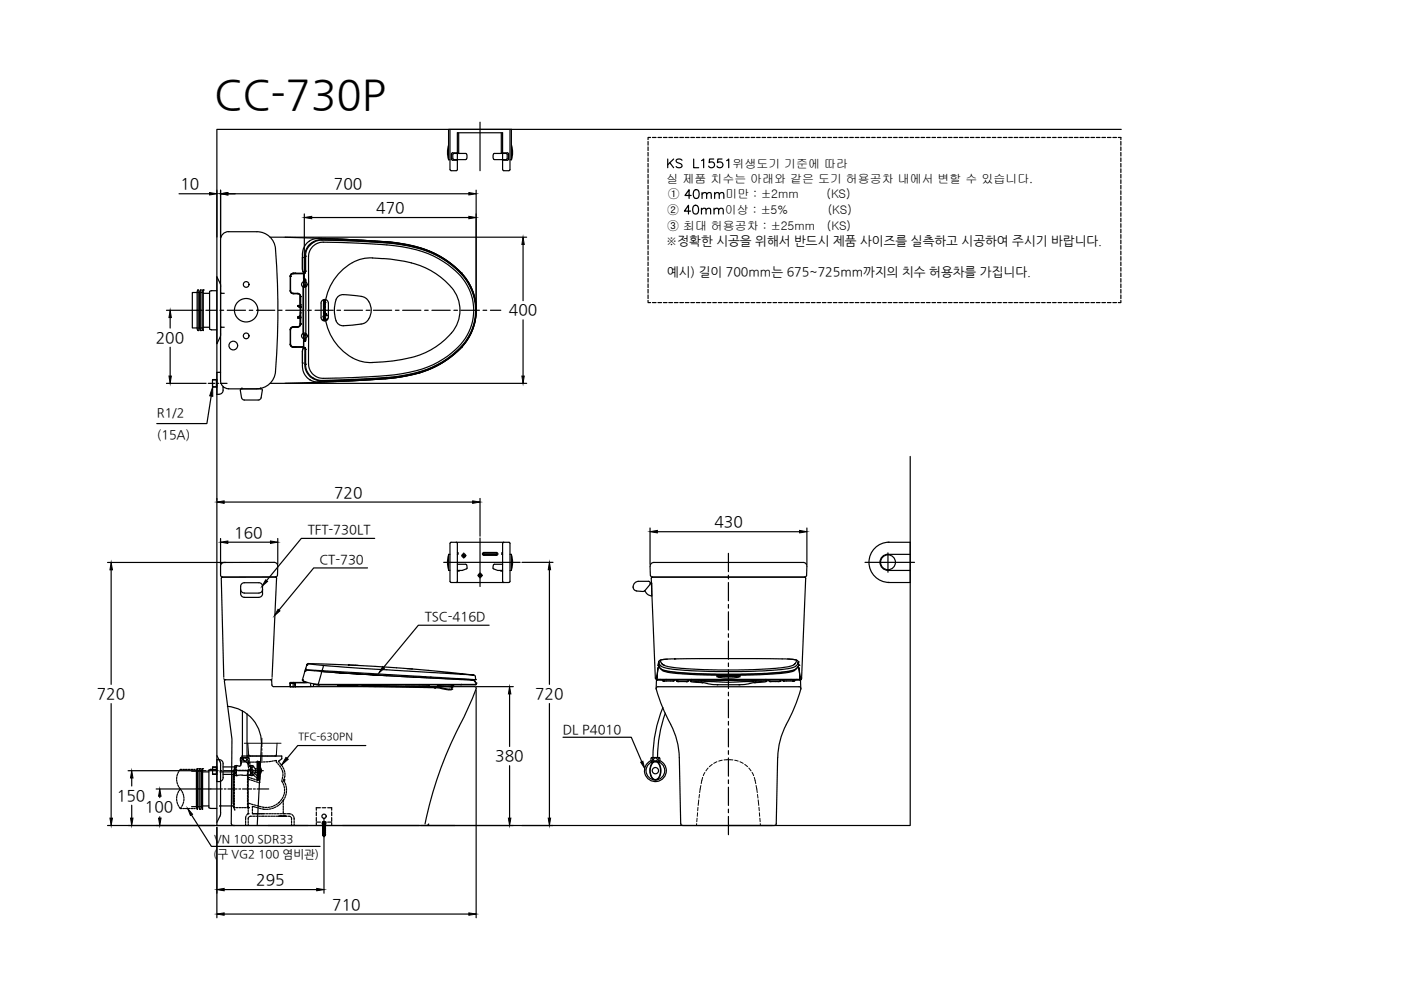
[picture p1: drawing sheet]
<svg xmlns="http://www.w3.org/2000/svg" width="297mm" height="210mm" viewBox="0 0 297 210" stroke-linecap="round" stroke-linejoin="round" font-family="sans-serif">
<!-- layer: 0 -->
<g fill="none" stroke="#000" stroke-width=".25">
<path d="M46.8 40.3v10.1M48.3 41.1h51.1M48.5 49.1h6a3.9 3.9 0 0 1 3.9 3.7M48.5 49.1a1.7 1.7 0 0 0-1.7 1.7v29.9a1.7 1.7 0 0 0 1.7 1.7h6a4 4 0 0 0 3.9-3.6M57.3 50.3a406.2 406.2 0 0 1 24.4 .9M58.4 52.8a163.6 163.6 0 0 1 0 26M61.5 58.6v3M61.5 58.6h.1M62.2 58l-.5 .1-.2 .5M62.2 58h.1M62.2 58h2.2M62.2 58h.4"/>
<path d="M62.2 57.9a.62 .62 0 0 0-.7 .7M62.2 58l-.5 .3-.1 .3M62.2 58h-.1a.62 .62 0 0 0-.6 .6M62.6 58h-.1M62.6 58h.1M64.1 57.1v-2.5v2.5M64.1 57.1l.2 .6M64.1 57l.1 .5 .3 .3M64.1 57.1h.1M64.1 54.6h.1M64.3 57.7l.2 .1M64.4 58v-.1v1.3"/>
<path d="M64.4 58v1.2M64.4 58h-2M64.4 59.4v1M64.4 59.4h.1M64.4 59.2h.3l.1 .4v12.4l-.1 .3-.3 .1v1.2M64.4 59.4h.2M64.4 57.9h.2M64.5 57.8h.2zM64.5 45.4v14.5M64.6 59.3l-.2 .1M64.6 59.4v1.1l-.2-.1 .1 .2-.1-.2M64.6 59.4h.2"/>
<path d="M64.7 57.6v.2M64.7 57.7l-.1-3.4a3.5 3.5 0 0 1 4.1-3.5l6.2 .2a88.3 88.3 0 0 1 12.4 1.2 18.6 18.6 0 0 1 12.3 8.2 11.4 11.4 0 0 1-3.5 14.8 25.2 25.2 0 0 1-15 5l-10.4 .5a8.4 8.4 0 0 1-4.3-.4 3.5 3.5 0 0 1-1.8-3l.1-3.4M64.7 57.7h.1M64.7 57.7h-.4M64.8 54.3a3.4 3.4 0 0 1 3.5-3.4 112.4 112.4 0 0 1 18.3 1.3 18.8 18.8 0 0 1 12.8 8 11.5 11.5 0 0 1-3.6 15.1 22.8 22.8 0 0 1-12.4 4.6 178.3 178.3 0 0 1-16 .7 3.4 3.4 0 0 1-2.6-3.4M64.8 54.3v3.2zM64.8 59.3l-.4 .1M64.8 57.5h.1M64.8 57.5l-.2 .4zM64.8 54.3h.1M64.8 59.2l-.1 .1M64.8 59.3l-.2 .1"/>
<path d="M64.8 59.3h.1M66.1 46.1h33.3M66.3 52.2a3.1 3.1 0 0 1 2.2-.8l11.1 .4a40.8 40.8 0 0 1 11.1 1.9 15.7 15.7 0 0 1 9 8.2 11.1 11.1 0 0 1-3.9 12.9 22.1 22.1 0 0 1-12.2 4.7l-7.6 .5-7.5 .2a3.1 3.1 0 0 1-3.1-3v-22.8a3.1 3.1 0 0 1 .9-2.2zM66.5 51.3l-.9 .8M67.4 50.6h.1a3.3 3.3 0 0 0-3.4 3.5v.5M67.4 50.6h.3h-.2M67.4 50.6h.1M67.7 50.6l14.3 .7M67.7 50.6h.1M81.2 54.8a11.7 11.7 0 0 0-4.7 .2 11.4 11.4 0 0 0-7.7 11.1 11.4 11.4 0 0 0 8.3 10.6 30.8 30.8 0 0 0 13-1.9 14.2 14.2 0 0 0 6.8-6.1 7.7 7.7 0 0 0-2.6-9.2 16.3 16.3 0 0 0-7.1-3.8M81.3 54.8l3 .3 2.9 .6M81.7 51.2a24.2 24.2 0 0 1 15.9 6.4 11.5 11.5 0 0 1 3.4 8.2"/>
<path d="M82 51.3h.1M82 51.3a35.3 35.3 0 0 1 6.9 1.2M88.9 52.5h.1M89 52.5a19.7 19.7 0 0 1 8.8 5.4M97.8 57.9a11.4 11.4 0 0 1 0 15.8M97.8 57.9a11.4 11.4 0 0 1 3.2 7.9M97.8 57.9h.1M101 40.3v25.1M43.1 62.2h1.3M43.1 69.4h1.3M44.4 61.8v8M44.4 69.8l.5 .1"/>
<path d="M44.9 61.6h1.1M44.9 69.9h1.1M44.9 61.6l-.5 .2M46.7 60l-.7-1.3v14.2l.7-1.4M46.7 60l.1 .8M46.8 62.2h.1M46.8 69.4h.1M46.8 62.2h.7M46.8 69.4h.7M46.8 70.8l-.1 .7M61.5 73a.62 .62 0 0 0 .7 .6M61.5 61.6h.1"/>
<path d="M61.5 73h.1M61.5 69.9v3.1M61.5 73l.2 .4 .5 .2M61.5 69.9h.1M61.5 61.6l.3 .5 .4 .2M61.5 61.6l.2 .4 .5 .3M61.6 73l.2 .4 .4 .1M61.6 61.6l.2 .4 .4 .2M62.2 73.6h.1M62.2 73.6h.4zM62.2 73.5v.1M62.2 69.3l-.5 .2-.2 .4"/>
<path d="M62.2 69.3h.9h-.9M62.2 69.3v.1M62.2 69.3h.1M62.2 62.3h.9h-.9M62.2 62.2h.9a.69 .69 0 0 1 .7 .7M62.2 62.2v.1M62.2 62.3h.1M62.2 69.4h.9M62.2 73.6h2.2M62.2 73.5h2.2M62.2 69.4l-.5 .3-.1 .2M62.5 73.6h.1"/>
<path d="M62.6 73.6h.1M62.6 73.6h1.8M63.1 69.3h.1M63.1 62.3a.65 .65 0 0 1 .6 .6M63.1 62.3h.1M63.1 62.2v.1M63.1 62.3l.6 .3M63.2 67.4h.1M63.2 64.9v.1M63.2 67.3v.1M63.2 67.3h.1M63.2 64.9h.1"/>
<path d="M63.2 64.8h.1M63.2 67.2h.1M63.2 64.9l.3 .2M63.2 67.4h.4M63.2 64.8v.2M63.2 64.8h.4M63.2 64.9l.5 .2-.5-.2M63.5 67h.1M63.5 65.2h.1M63.5 67l-.3 .2M63.5 64.8h.1M63.6 69.1l.1-.4-.2 .4-.4 .2"/>
<path d="M63.6 62.5l.1 .4M63.6 67.4h.1M63.6 64.8h.1M63.6 64.8h-.4M63.6 67.2h.1M63.6 64.9v.1M63.6 64.8v.1M63.6 64.9h.1M63.6 67.4h-.1M63.6 67.3v.1M63.6 67.2v.2M63.6 67h-.1"/>
<path d="M63.6 67h.1M63.6 65.2h.1M63.6 65h.1M63.7 67.2h-.1M63.7 64.9l-.1 .1M63.7 64.9v.1M63.7 68.7h.1M63.7 68.7l-.1 .3M63.7 68.7l-.2 .4-.4 .2M63.7 66.3h.1M63.7 62.9v2.1M63.7 65.4v.8"/>
<path d="M63.7 65.2h.1M63.7 64.6h.1M63.7 62.9h.1M63.7 64.5v2.5M63.7 67.2v1.5M63.7 66.6v2.1v-1.7M63.7 67l-.5 .2M63.7 67l-.5 .3M63.8 68.7a.59 .59 0 0 1-.7 .6M63.8 62.9v5.8M64.1 74.5v3a3.4 3.4 0 0 0 1.7 3M64.1 77h.1"/>
<path d="M64.1 74.5h.1M64.3 60.7v10.2M64.3 70.9l.1 .1M64.3 70.9h.1zM64.3 60.7h.1M64.4 73.6v.1M64.4 72.1h.1M64.4 72.1l.2 .2M64.4 60.7h.4M64.4 71.1v1.1M64.4 71.1v1M64.4 73.7h.3l.1 .4"/>
<path d="M64.4 72.4v1.3M64.4 71h.3M64.4 71h.1M64.5 60.6h.4M64.5 70.9h.1M64.5 73.7h.1M64.5 73.7l-.3 .3-.1 .5M64.5 73.7l-.2 .2M64.5 73.7h.2M64.5 71l-.1 .1h.2v1M64.5 71l-.1 .1M64.5 60.6h.2"/>
<path d="M64.6 60.6h.2h-.3M64.6 73.7l.2 .4M64.6 72.1h-.2l.4 .2M64.6 72.1h.2M64.6 72.1l.2 .2M64.7 73.9h.1M64.7 73.9l-.5 .1-.1 .5M64.7 72.3h.1M64.7 71l-.1 .1h.2M64.7 60.6h.1l-.4 .1v-.2l-.1 .2M64.7 71h-.2M64.7 73.7v.2"/>
<path d="M64.8 72.3h.1M64.8 74.1v3.1M64.8 77.2h.1M64.8 74.1h.1M64.8 77.2v.2M64.8 70.9h-.3l.2 .1M64.8 70.8l-.4 .1M64.8 60.5h-.2l.1 .1M64.9 70.9h-.4M76.6 62.8a14.7 14.7 0 0 0-4.6-.2 2.94 2.94 0 0 0-1.1 2.7 5.1 5.1 0 0 0 .8 3.4l1.1 .4a11.8 11.8 0 0 0 4.6-.6 3.3 3.3 0 0 0-.4-5.6l-.4-.1M88 79.3l-1.6 .4a62.6 62.6 0 0 1-11.9 1.1l-17.2 .5M88.9 79a45.5 45.5 0 0 1-11.6 1.6l-9.6 .4"/>
<path d="M88.9 79h.1M97.8 73.7h.1M97.8 73.7a19.7 19.7 0 0 1-8.8 5.3M101 65.8a11.4 11.4 0 0 1-3.2 7.9M101 65.8a12.1 12.1 0 0 1-5.7 10.1 20.5 20.5 0 0 1-7.3 3.4M44.8 84l-.9 5.8h-10.7M65.6 80.5h.1M65.8 80.5l.9 .4 .7 .1M66.4 80.1l.2 .1M67.4 81h.1M67.7 81h.1M67.7 81h-.2"/>
<path d="M58.1 119.2l-10.6 .1a.77 .77 0 0 0-.7 .7M58.1 119.2l.4 .1 .4 .5-.1 2.1-.4 .4M137.8 112v7.7M139.4 112.7h30.1M171.1 112v7.7M46.8 120v2l.4 .3M47.2 122.4l-.3 .2 .5 21M58.4 122.3l.2 .3-.9 21M58.4 122.3l-11.3 .1M137.8 120.1l.1 1.9M137.8 120.1l.3-.6 .5-.2h31.7l.4 .1 .4 .4-.1 2.2-.4 .3M137.9 122l.4 .3"/>
<path d="M138.3 122.4h32.4l.1 .2-.8 21.2M138.3 122.4l-.2 .2 .8 21.1 .4 .4M141.5 139.7l-1.4 .2-.5 .4M143.1 139.7h24l1.8 .3-.2 .5-.3 .4a8.5 8.5 0 0 1-4 .8l-4.9 .3h-7.2l-8.1-.3a8.9 8.9 0 0 1-3.6-.8M143.1 139.7l-1.9 .1-1.2 .2 .2 .5 .4 .4M143.1 139.7h.1M167 139.7l1.8 .2 .5 .4M47.5 143.9l.2 .2M47.6 144.4l1.6 12.3-.2 17.9M47.8 144.1l-.2 .3M48.2 149.8a7.9 7.9 0 0 1 7.2 8.6l-.9 16.6M57.4 144.1l.2 .2 .1 1.1 .3 .2h42.6"/>
<path d="M57.7 143.9l-.2 .2h-9.8M61.5 144.9v.7zM61.5 144.8h.1M61.5 144.9h.1M61.5 144.9h.7M61.5 144.8l.9 .1M61.6 144.8h.1M62.1 144.8h.1M62.2 144.9h.1M62.2 144.8v.1M62.2 144.7v.1M62.2 144.9v.7h.4"/>
<path d="M62.3 144.8h.1M62.3 144.8h-.1h.2M62.4 144.8l.2 .2M62.4 144.9l.2 .1M62.4 144.8h.1M62.5 145h.1M62.5 145l.1 .4M62.6 145.6h.1M62.6 145v.6M62.6 145v.4M62.6 145.4v.2M62.6 145.4h.1"/>
<path d="M64.1 144.2l.9 .5 2.5 .4M64.1 144.2h.1M64.3 144.7h.1M64.3 144.6h.1M64.3 144.6v.1M64.3 144.6l.1 .1M64.3 144.5v.1M64.4 144.7h.1M64.4 144.5l.3 .1M64.6 142.4l.5-.3 6.9 .6M64.6 142.4l-.5 1.8M64.7 142.3h.1"/>
<path d="M64.8 141.9h.1M64.8 141.7v.2M64.9 144.7l-3.4 .1M65 141l.5-.2 3 .3M65 141h.1M65 141l-.2 .9M65 141l.4-.3 10 .4M65.1 141h.1M65.1 140.9v.1M65.2 144.8h-3.7M65.9 144.9v.7M65.9 145.6h-3.3"/>
<path d="M66.9 145.1l.5 .1M67.3 145.2l-.8-.1v.4l-.6 .1M67.4 145.2h.1M67.4 145.2h.3h-.2M67.5 145.2h.1M68.3 142.2l32.5 1.9M68.3 142.2l-3.5-.3-.2 .5M68.3 142.2h.1M68.5 141.1l31.9 2-13-1.3M68.5 141.1l-.2 1.1M71 142.6l11 .7-9.9-.6M71 142.6l-2.9-.2-.6 2.7"/>
<path d="M71 142.6l1 .1M71.6 145.2v.1M71.6 145.3l2.5 .1 .1 .1-2.5-.1M71.6 145.3l.1 .1M71.7 145.4h.1M71.8 145.4h.1M72 142.7h.1M74 141h-.1l2.1 .1h-.6M74.2 145.5l17.7 .3M75.5 145.2l.3 .3M75.5 145.3l-1.4 .1h1.5M75.8 145.5h.1"/>
<path d="M75.9 145.5h.8M76 141.1l11.4 .7M76.6 145.5h.1M76.9 145.4l15.5 .3 3.4 .4M77 145.3l18 .3 .8 .1M77 145.2l-.3 .3M77.6 158.1h-14.5l-2.2 2.7M85.9 145.2l5 .1M86.3 141.8h1.1M87.6 143.6l-5.6-.3 6.3 .3M88.3 143.6h-.7l12.3 .5M88.3 143.6l12 .6"/>
<path d="M90.2 143.5l.2 .2M90.9 145.2l.4 .4M91.3 145.6h.1M91.3 145.6h.5M91.4 143.5l-.2 .2M91.9 145.8h.3M92.1 145.8h.2M92.1 145.8h.1M92.2 145.8h.1M92.2 145.6h.3M92.3 145.8h.1M92.4 145.8l2.5 .4 .7 .1 .2-.2"/>
<path d="M92.5 145.6h.1M92.9 145.2h.1M92.9 145.2l-.4 .4M95.8 146.1h.1M95.8 145.7h.1M95.8 145.7v.4M96 145.3h.1M96 145.3l-1 .2-2.2-.2M96 145.3l-.2 .4M97.8 145.1l-.1 .1M99.9 144.1l.4 .1M99.9 144.1h.1"/>
<path d="M100 144.1h.1M100 144.1l.4 .2M100.3 144.2l.1 .1M100.4 144.3l.5 .5M100.4 144.3h.1M100.5 143.1l.3 .4M100.6 145.6a.39 .39 0 0 1 .3 .5M100.7 144.1h.1M100.8 144.1h.1M100.8 143.5v.6M100.9 144.8h.1M100.9 144.8l.1 .3h-33.5"/>
<path d="M100.9 146.1l-1.8 4.4a88 88 0 0 0-9 24.2M101 145.1l-33.3 .1M139.1 146.1a.41 .41 0 0 1 .4-.5h29.9a.39 .39 0 0 1 .4 .5M139.1 146.1a35 35 0 0 0 3.1 7.5M139.2 144.1h.1M139.2 144l.1 .1M139.2 144h.1M139.2 144h30.5M139.3 144h.1M139.3 144.1h30.3M139.4 144.1l-.2 .2-.1 1.7M139.5 141.7l-.3 2.3z"/>
<path d="M139.6 141.1a2.37 2.37 0 0 0 2.4 1.2l5.9 .5 9 .1 5.5-.1 4.7-.5a2.23 2.23 0 0 0 2.2-1.2M139.6 141.1h.1M139.6 141.1l.7 .9 2.1 .5 4.7 .4 4.9 .1h7.8l5.8-.4 2.9-.6 .6-.4 .2-.5M139.6 140.4v.7v-.7l.5 .8a5.6 5.6 0 0 0 3.3 .8l8.5 .4 7.3-.1 5.1-.2a8.7 8.7 0 0 0 4.5-1l.5-.7v.7v-.7M139.6 140.4h.1M139.7 141.4l-.2 .3zM139.7 141.4h.1M140.2 141.9a4.8 4.8 0 0 0 3.1 .9l4.5 .3 9 .1M140.3 144.1l.2 .2M140.5 144.3h.1M140.5 144.3l.2 .1M140.6 140.9h.1"/>
<path d="M140.7 144.4h.1M140.7 144.4h2M142.2 153.6a15.7 15.7 0 0 1 1.8 7l.3 14M142.7 144.4h.1M143.1 144.1l-.4 .3M143.3 144.1l.5 .4M143.5 144.4h.1M143.7 144.5h.1M143.8 144.5h1.8M145.6 144.5h.1M145.8 144.4l-.2 .1M145.8 144.4h.1"/>
<path d="M146 144.1l-.2 .3M146.3 144.1l.1 .2M146.4 144.3v.1M146.4 144.3h.1M146.4 144.4l.5 .2 2 .1M146.4 144.4h.1M146.9 144.1l1.7 .2M148.6 144.3h.1M148.9 144.7l2.5 .5h5.3M148.9 144.7h.1M152 145.2h.2M152.3 143.6l1.5 .2 1.7-.1 1.1-.1"/>
<path d="M152.4 143.3h4l-1.1 .1zM156.7 145.2h.1M160 144.7l-3.3 .5M160 144.7h.1M162 144.1l-3.3 .3-3.5-.1-5 .1-1.6-.1M162 144.1h.1M162.5 144.4l-.4 .2-2.1 .1M162.5 144.4h.1M162.5 144.3v.1M162.6 144.1h-.1a1.84 1.84 0 0 1-1.6 .4l-7.1 .2-5.6-.2-1.8-.2M162.9 144.1l.4 .4M163.1 144.4h.1"/>
<path d="M163.3 144.5h.1M163.3 144.5h1.8M165.1 144.5h.1M165.4 144.4h.1M165.4 144.4l-.2 .1M165.6 144.1l-.2 .3M165.8 144.1l.3 .3M166.1 144.4h.1M166.2 144.4h2M166.7 153.6a15.7 15.7 0 0 0-1.8 7l-.3 14M168.2 144.4h.1M168.4 144.3l-.2 .1"/>
<path d="M168.4 144.3h.1M168.4 144.3l-.1 .1M168.6 144.1l-.2 .2M168.7 141.9a4.8 4.8 0 0 1-3.1 .9l-8.8 .4M169.2 141.4l.2 .3zM169.3 140.4h.1M169.3 141.1h.1M169.3 141v.1M169.4 141.7l.3 2.3zM169.4 141.7h.1M169.6 144.1h.1M169.7 144h.1"/>
<path d="M169.7 144.1h.1M169.7 144.1h-.1M169.7 144v.1M169.8 146.1a35 35 0 0 1-3.1 7.5M170 143.7l-.2 .4h-.3l.2 .2 .1 1.7M37.5 165.3v.4M37.5 169.4v.4M37.5 164.7v.4M37.5 168.9v.3M37.5 165.9l.1 .3M37.5 170l.1 .4M37.6 164.1l-.1 .4"/>
<path d="M37.6 168.3l-.1 .4M37.7 166.4l.2 .4M37.7 170.6l.2 .3M37.9 163.6l-.2 .4M37.9 167.8l-.2 .3M38 167.6l.2-.3 .3 .3M38 166.9l.2 .4M38 171.1l.2 .3M38.2 171.4h.4M38.5 171.1l-.3 .3M38.6 163.1h-.4l-.2 .4M38.6 167.8l.1 .3"/>
<path d="M38.7 163.1h.4M38.7 171.4h.4M38.8 170.6l-.2 .3M38.8 168.3l.1 .4M38.9 170l-.1 .4M39 168.9v.3M39 169.4v.4M39.3 163.1h.4M39.3 171.4h.4M39.9 163.1h.4M39.9 171.4h.4M40.5 163.1h.4"/>
<path d="M40.5 171.4h.4M41.1 163.1h.3M41.1 171.4h.3M43 163.7h1.3M43 170.9h1.3M44.3 163.3v8l.4 .1h1.3M44.6 163.1l-.3 .2M44.7 163.1h1.3M44.7 163.1h-.1M46 160.2l.7 1.3M46.6 170.9h.1M46.6 170.9h2.7"/>
<path d="M46.7 173l-.7 1.4M46.7 161.5l.1 .8M46.8 162.3v10M46.8 172.3l-.1 .7M49.1 174.6l.1 .3 .2 .1h47M49.3 170.9l.2 .1M49.4 164.1v6.3M49.5 171l.3 .7M49.5 163.6l-2.9 .1M49.5 170.9l.2 .3M49.5 163.9v.4M49.5 164.5v.4"/>
<path d="M49.5 165.1v.3M49.5 165.6v.4M49.5 166.2v.4M49.5 166.8v.4M49.5 167.4v.4M49.5 168v.3M49.5 168.6v.3M49.5 169.1v.4M49.5 169.7v.4M49.5 170.3v.4M49.7 163.3l-.2 .4M49.7 171.2h.2"/>
<path d="M49.7 163.3v.4M49.7 163.9v.4M49.7 164.5v.4M49.7 165.1v.3M49.7 165.6v.4M49.7 166.2v.4M49.7 166.8v.4M49.7 167.4v.4M49.7 168v.3M49.7 168.6v.3M49.7 169.1v.4M49.7 169.7v.4"/>
<path d="M49.7 170.3v.4M49.7 170.9v.3M49.7 163.3h.2M49.8 171.7h.1M50 162.6l-.5 1M50.1 171.2h.3M50.1 163.3h.4M50.7 171.2h.3M50.7 163.3h.4M51.2 171.2h.4M51.3 163.3h.4M51.3 160.9l.2 .2"/>
<path d="M51.4 160.3l-.1 .6 .3 .2M51.5 160.3h.2M51.7 161.2l.2 .1M51.8 161.2l.3 .3M51.8 160.3h.2M51.8 171.2h.4M51.9 163.3h.3M52.1 174v.4M52.1 174.6v.4M52.1 160.3h.2M52.2 173l-.1 .8M52.2 161.6l.3 .2 .1 .5"/>
<path d="M52.4 160.3h.2M52.4 171.2h.2M52.4 163.3h.3M52.5 171.2h.1M52.5 163.3l.1 .7M52.5 163.3v.4M52.5 163.9v.4M52.5 164.5v.3M52.5 165v.4M52.5 165.6v.4M52.5 166.2v.4M52.5 166.8v.4"/>
<path d="M52.5 167.4v.4M52.5 168v.3M52.5 168.5v.4M52.5 169.1v.4M52.5 169.7v.4M52.5 170.3v.4M52.5 170.9v.3M52.5 163.3h.2M52.6 171.2h.1M52.6 171.2v.1M52.6 172.5l-.3 .3M52.6 172.5h.1"/>
<path d="M52.6 172.3v.2M52.6 170.6v.5l-.1 .1M52.6 165.1l.4 .2M52.6 164.2v.4M52.6 164.8v.3M52.6 165.3v.4M52.6 165.9v.4M52.6 166.5v.4M52.6 167.1v.4M52.6 167.7v.3M52.6 168.2v.4M52.6 168.8v.4"/>
<path d="M52.6 169.4v.4M52.6 170v.4M52.6 171.2v.3M52.6 171.7v.4M52.6 174.1v.4M52.6 174.7v.3M52.6 164.8l.4 .1M52.6 162.5l.1 .3M52.7 160.3h.2M52.7 163.3v.1M52.7 173.3l-.1 .6M52.8 163l.1 .4"/>
<path d="M52.8 163.2h.1M52.8 163.2l-.1 .1M52.9 163.3l-.2 .1M53 160.3h.2M53 162.2l.1 .4M53 163.6l.2 .3M53.1 170.4l-.3-.1-.2 .2M53.1 165l.4 .1M53.2 162.8l.1 .4M53.2 165.4l.4 .1M53.2 160.3h.3M53.3 170.5l.4 .1"/>
<path d="M53.3 161.6h-.4l.1 .4M53.4 164l.3 .3M53.4 163.4l.2 .3M53.5 173.1l-.7 .1M53.5 172.1l.1 .4h2.6M53.5 161.6h.4M53.5 171.6v.4M53.5 160.3h.2M53.7 173.1h.4M53.7 165.1l.4 .1M53.7 165.6l.4 .1M53.8 163.8l.2 .3"/>
<path d="M53.8 164.4l.3 .2M53.8 160.3h.2M53.9 170.6l.3 .2M54.1 161.6h.4M54.1 160.3h.2M54.2 171.2l-.6-.2-.1 .4M54.2 164.2l.3 .2M54.3 164.8l.3 .3v.3l-.4-.1M54.3 173.1h.3M54.3 165.8l.4 .1M54.4 171.2l.3 .1M54.4 160.3h.2"/>
<path d="M54.4 170.8l.4 .1M54.7 164.6l.3 .6M54.7 160.3h.2M54.8 173.1h.4M54.9 171.3l.4 .2M55 171h.4M55 160.3h.2M55.1 165.4v.5h-.3M55.1 161.6h-.4M55.3 160.3h.2M55.3 161.6h.4M55.4 173.1h.7"/>
<path d="M55.5 171.5l.8 .1M55.5 171.1l.6 .1M55.6 160.3h.2M55.8 161.5h.4M55.9 160.3h.2M56.2 160.3h.2M56.2 173.1h.4M56.3 171.2h.3M56.4 172.5h.4M56.4 160.3h.2M56.5 171.6h.4M56.7 160.3h.2"/>
<path d="M56.8 161.5h-.4M56.8 173.1h.4M57 172.5h.4M57 160.3h.2M57.2 171.1l-.4 .1M57.3 160.3h.2M57.4 161.4l-.4 .1M57.4 173.1h.4M57.5 171.5l-.4 .1M57.6 172.5h.4M57.6 160.3h.2M57.8 171l-.4 .1"/>
<path d="M57.9 160.3h.2M58 161.3l-.4 .1M58 173.1h.4M58 171.3l-.4 .1M58.2 161.3l.4-.1v.3l.2 .3M58.2 172.5h.4M58.2 160.3h.2M58.3 170.7l-.3 .2M58.5 160.3h.2M58.5 171.1l-.3 .1M58.6 173.1h.4M58.7 172.5h.4"/>
<path d="M58.8 160.3h.2M58.8 170.4l-.3 .2M58.9 161.9l.2 .3M59 170.8l-.3 .2M59.1 160.3h.2M59.1 173.1h1.5M59.1 170.2l-.1 .1M59.1 170.2h.1M59.3 162.3l.2 .4M59.3 172.5h.4M59.3 161.2l-.3 .2 .2 .2M59.3 161.8l.3 .3"/>
<path d="M59.4 160.3h.1M59.4 169.9l-.3 .3M59.5 170.4l-.3 .2M59.6 162.8l.2 .4M59.6 160.3l.1 .6M59.7 169.5l-.2 .3M59.7 162.3l.2 .3M59.7 160.9l-.2 .2M59.7 160.9h.1M59.8 173.1h-.3h.3M59.8 165.3l.2 .7M59.8 163.4l.2 .6"/>
<path d="M59.9 169.9l-.3 .3M59.9 172.5h.8M59.9 164.7l-.1 .4M60 173.1h.3h-.3M60 164.1v.4M60 169l-.2 .3M60 162.8l.2 .3M60 166.2l.2 .3M60.1 172v.4l.1 .1M60.1 169.7v-.1l-.1 .2M60.1 169.7v.4M60.1 170.3v.4"/>
<path d="M60.1 170.9v.3M60.1 171.4v.4M60.2 165.6h.1M60.2 165.6l.2 .3M60.2 165.3h.1M60.2 165.3v.3M60.2 168.4l-.1 .4M60.2 166.7l.1 .4M60.2 169.4l-.1 .3M60.2 165.1v.2M60.3 163.3l.1 .3M60.3 173.1h.5"/>
<path d="M60.3 167.9v.4M60.3 167.3v.4M60.4 163.8v.4M60.4 164.4l-.1 .5M60.4 166.1l.2 .3M60.5 168.9l-.1 .3M60.6 166.6l.1 .4M60.6 173.1h-.3h.3M60.7 168.3l-.1 .4M60.7 167.2l.1 .4M60.7 167.7v.4M60.9 172.5l.8 .1"/>
<path d="M61.1 173.1l.5 .1M61.7 173.3l.1 .6M61.8 174.1v.4M61.8 174.7v.3M61.9 172.7l.3 .3M62.3 173.1l.1 .8M62.4 174.1v.4M62.4 174.7v.3M68.3 174.6l.1 .1M68.4 174.7v.2M68.4 174.5l-.1 .1M68.4 174.4v.6"/>
<path d="M68.4 175.8h.3M68.4 176.6h.3M68.4 174.3h.1M68.4 177l.1 .3M68.4 176.2v.3M68.4 175.8v.4h.3M68.4 175.5v.2M68.4 175v.5h.3M68.4 176.6v.2M68.5 177h.2M68.5 176.4h.2M68.5 176h.2"/>
<path d="M68.5 175.6h.2M68.5 175.2h.2M68.5 174.4l.1 .1M68.5 176.1l.5-.1-.1 .4M68.6 177.3h.2M68.6 177v.2M68.6 174.5h.2M68.6 174.5v2.5M68.6 176.5h-.1M68.7 177.1v-2.2v2.2M68.7 176.8h-.3v.2M68.7 177.1l-.1 .1"/>
<path d="M68.7 177.3h-.1M68.7 175.2h.3l-.1 .4M68.7 176.3l-.2 .1M68.7 176.6h-.2M68.7 175.6l.3 .1M68.7 176.4l.3 .1M68.7 177h.3M68.7 176.6h.2M68.7 176.2h.2M68.7 175.8h.2M68.7 175.5h.2M68.8 177.2h-.1"/>
<path d="M68.8 174.6v2.5M68.8 177.1l-.1 .3-.1-.2M68.9 175.9l-.4 .1M68.9 176h-.1M68.9 176.1l-.4 .1M68.9 176.3h-.1M68.9 176.4l-.2 .1M68.9 176.5l-.1 .1M68.9 176.7l-.4 .1M68.9 176.8h-.1M68.9 177h-.4M68.9 177.1h-.1"/>
<path d="M68.9 176.8l-.4 .1M68.9 174.3l-.4 .1M68.9 174.3h.1M69 174.3l-.2 .2M69 176.6v.4M69 175.8l-.1 .2M69 175l-.1 .2M69 174.5l.1 .1M69 174.4v.5M69 177l-.2 .3M69.1 174.6v.1M90.9 174.7l-.4 .3"/>
<path d="M144.3 174.6l.4 .4h19.5l.4-.4"/>
<circle cx="49.5" cy="73.3" r=".92"/>
<circle cx="52.2" cy="65.8" r="2.49"/>
<circle cx="52.2" cy="71.2" r=".6"/>
<circle cx="52.2" cy="60.3" r=".6"/>
<circle cx="64.5" cy="71.2" r=".6"/>
<circle cx="64.5" cy="60.3" r=".6"/>
<circle cx="152.2" cy="143.4" r=".22"/>
<circle cx="156.7" cy="143.3" r=".2"/>
</g>
<!-- layer: CENTER -->
<g fill="none" stroke="#000" stroke-width=".25">
<path d="M43.7 65.8h2.2M46.6 65.8h.8M48.2 65.8h3.9M52.8 65.8h.8M54.4 65.8h3.9M59 65.8h.8M60.6 65.8h3.9M65.2 65.8h.8M66.8 65.8h3.9M71.4 65.8h.8M73 65.8h3.9M77.6 65.8h.8"/>
<path d="M79.2 65.8h3.8M83.8 65.8h.8M85.4 65.8h3.8M90 65.8h.8M91.6 65.8h3.8M96.2 65.8h.8M97.8 65.8h3.8M102.4 65.8h.8M104 65.8h2.2M154.4 117.3v3.9M154.4 122v.7M154.4 123.5v3.9"/>
<path d="M154.4 128.2v.7M154.4 129.7v3.9M154.4 134.4v.7M154.4 135.9v3.9M154.4 140.6v.7M154.4 142.1v3.9M154.4 146.7v.8M154.4 148.3v3.9M154.4 153v.7M154.4 154.5v3.9M154.4 159.2v.7M154.4 160.7v3.9"/>
<path d="M154.4 165.4v.7M154.4 166.9v3.9M154.4 171.6v.7M154.4 173.1v3.9"/>
</g>
<!-- layer: 6 -->
<path d="M237.7 27.4h-191.7v147.6h147v-78.2" fill="none" stroke="#000" stroke-width=".25"/>
<!-- layer: 4 -->
<g fill="none" stroke="#000" stroke-width=".25">
<path d="M95.1 30.8l-.2 1.5 .2 1.6M95.1 33.9v-6.5h13.3v6.5M95.1 33.9h.3M95.4 27.4v8.6l.2 .2M95.6 36.2h1.1M95.7 33.7l.2 .3h1.1M96 32.8v.8M96 32.8l.2-.3 2.6 .1 .2 .6-.1 .5M96 33.6l.2 .2M96.2 33.8h2.5M97.2 28.2v4.2l-1.4 .1-.1 1.2M98.9 33.7l-.2 .1"/>
<path d="M104.6 33.7l.2 .1M104.8 33.8h2.5M106.3 28.2v4.2l1.5 .1v1.2M106.6 36v-7.8h-9.6v7.8l-.3 .2M106.6 36l.2 .2M106.8 36.2h1.1M107.3 32.5l-2.6 .1-.2 .6 .1 .5M107.3 32.5l.2 .3v.8l-.2 .2M107.8 33.7l-.2 .3h-1M108.1 27.4v8.6l-.2 .2M108.1 33.9h.3M108.4 30.8l.3 1.5-.3 1.6"/>
<path d="M46.4 79h-.4v4.6a1.04 1.04 0 0 0 1.3-.9M46.5 78.9l.3 .1M45 82l.9 .1zM45 80.6l.9-.1zM45 80.6v1.4M45.9 80.5v1.6M47.3 82v.7M47.3 82.1h.1M95.1 117.7l-.2 1.5 .2 1.6M95.4 115.2v8.1l.2 .2M95.4 117.5h-.3v3.4h.3M95.6 115h12.3l.2 .2"/>
<path d="M95.6 115l-.2 .2M96.7 115l.3 .2M97 119.6h1.7l.2 .2 .1 .4-.1 .4-.9 .3h-1M97 115.2v8.1l-.3 .2M97 117.2h.1v.3h-.1M102.6 117.1h2.7l.3 .3-.3 .4h-2.7M102.6 117.3h2.7l.1 .1-.1 .2h-2.7M102.6 117.1l-.3 .3 .3 .4M102.6 117.3l-.1 .1 .1 .2M106.6 119.6h-1.8l-.2 .2-.1 .4 .1 .4 .9 .3h1.1M106.6 117.2h-.2v.3h.2M106.6 115.2v8.1"/>
<path d="M106.8 115l-.2 .2M108.1 115.2v8.2l-12.5 .1M108.1 117.5h.3v3.4h-.3M108.4 117.7l.3 1.5-.3 1.6M188.3 115h4.7v8.5h-4.7M188.3 117.5h4.7M188.3 117.5a1.7 1.7 0 0 0-1.7 1.7 1.7 1.7 0 0 0 1.7 1.7M188.5 115a4.3 4.3 0 0 0-4.3 4.2 4.3 4.3 0 0 0 4.3 4.3M97.3 120.9v.2h-.3M106.2 120.9v.2h.4M106.6 123.3l.2 .2M188.3 120.9h4.7"/>
<path d="M51.4 150.7v9.9M52.4 151.3v9.3M140.6 150a28.1 28.1 0 0 0-2.2 10.6M141.1 151.2a28.1 28.1 0 0 0-1.7 9.4M45 162.7l1-.1zM45 164.1l1 .1zM45.1 162.7v1.4M45.9 162.6v1.6M47.3 162.6h2.4M47.3 164.2h2.4M47.3 161.9v3M47.3 161.9a.95 .95 0 0 0-1.3-.8v4.6a1.01 1.01 0 0 0 1.3-.8"/>
<path d="M49.6 164.1v.2M49.8 164.4l.2-.5 .2 .6M49.9 163a.37 .37 0 0 1 .3 .4 .37 .37 0 0 1-.3 .4zM50.2 162.3l-.2 .5-.2-.4M51 160.7l.3 .4-.3 .3M51.1 160.6h1.6l.2 .5-.2 .4M51.1 162.1l-.2 .3-.8-.1-.4 .2v1.8l.4 .2 .7-.2h2.3M51.1 160.6l-.2 .5 .2 .4M51.2 161.5l-.1 .3M51.2 161.8l-.1 .2M52.5 160.3h.1M52.6 161.5l.1 .5"/>
<path d="M52.7 162.1v-.6h-1.6v.7M52.7 162.1l.4 .4M52.8 160.7l-.3 .4 .3 .3M52.9 162.5h.2M53.1 162.5h.1M53.1 164.3h.1M53.1 164.3h-.2M53.2 162.3l.2 .5 .2-.4M53.3 163a.36 .36 0 0 1 .3 .4 .36 .36 0 0 1-.3 .4zM53.6 164.4l-.2-.4-.2 .4M53.8 162.6l.3 .4h.4M53.8 162.6l-.3-.3-.4 .1v2a.85 .85 0 0 0 1-.6"/>
<path d="M54.1 163v.9M54.5 161.4h.1v4h-.1zM54.5 163.8l-.4 .1M54.6 161.4l.1 .1M54.6 164.2h.3M54.6 162.7h.3M54.6 161.6h.3M54.6 164.3h.3M54.6 161.5h.3M54.6 161.7h.3M54.6 161.8h.3M54.6 162h.3"/>
<path d="M54.6 162.1h.3M54.6 162.2h.3M54.6 162.4h.3M54.6 162.3h.3M54.6 162.5h.3M54.6 162.6h.3M54.6 162.8h.3M54.6 162.9h.3M54.6 163h.3M54.6 163.1h.3M54.6 163.2h.3M54.6 163.3h.3"/>
<path d="M54.6 163.8h.3M54.6 163.7h.3M54.6 163.6h.3M54.6 163.5h.3M54.6 163.4h.3M54.6 164.1h.3M54.6 164h.3M54.6 163.9h.3M54.6 164.4h.3M54.6 165h.3M54.6 164.9h.3M54.6 164.7h.3"/>
<path d="M54.6 164.6h.3M54.6 164.5h.3M54.6 164.8h.3M54.6 165.1h.3M54.6 165.3h.3M54.6 165.2h.3M54.6 161.9h.3M54.7 161.5h.2M54.7 165.3h-.1M54.9 161.5h.2M54.9 161.5v3.8M55.1 161.5l.1 2-.1 1.7"/>
<path d="M55.1 165.2l-.2 .1M55.1 161.5v3.7M55.2 162.7l.2 .7M55.4 163.4l-.2 .6M138 161.3a2.32 2.32 0 0 0-.9 3.5 2.32 2.32 0 0 0 3.7 0 2.32 2.32 0 0 0-.9-3.5M138.1 160.7l.3 .4-.3 .3M138.1 161.5l-.1-.4 .1-.5h1.7l.1 .5-.1 .4M138.2 161.5v.1M138.3 161.8a.91 .91 0 0 1 .9-.4 .91 .91 0 0 1 .7 .8 2.64 2.64 0 0 1-.6 3.1 .97 .97 0 0 1-1.3-.7 2.98 2.98 0 0 1 .3-2.8zM138.3 161.5l-.2 .1M138.4 161.8a.87 .87 0 0 1 .9-.2 .87 .87 0 0 1 .6 .7 2.43 2.43 0 0 1-.7 3 1.3 1.3 0 0 1-1.3-1.5l.1-1.1zM139.6 161.5l.2 .1"/>
<path d="M139.7 161.5v.1M139.8 160.7l-.3 .4 .4 .3"/>
<circle cx="98.3" cy="117.8" r=".39"/>
<circle cx="98.3" cy="117.8" r=".2"/>
<circle cx="188.3" cy="119.2" r="1.58"/>
<circle cx="101.8" cy="122" r=".39"/>
<circle cx="101.8" cy="122" r=".2"/>
<circle cx="51.9" cy="161" r=".38"/>
<circle cx="138.9" cy="161" r=".38"/>
<circle cx="139" cy="163.4" r=".67"/>
<circle cx="139" cy="163.4" r="1.98"/>
</g>
<!-- layer: 1 -->
<g fill="none" stroke="#000" stroke-width=".25">
<path d="M101.8 25.9v10.3M38 41.1h6.4M46 40.3v10M46.8 40.3v10.1M48.3 41.1h1.6M60.4 50.3h51.3M110.9 51.8v12M35.3 65.8h7.5M36.1 67.3v2.3M36.1 73.6v6.1M110.9 67.8v11.9M35.3 81.3h8.4"/>
<path d="M44.2 81.3h1.4M46 81.3h.3M46.7 81.3h1.4M60.4 81.3h51.3M22.8 119.3h25.1M46 105.7v.4M46.8 114.2v5.5M47.5 106.4h52.7M48.3 115h9M58.9 114.2v5.4M94.1 119.2h16.2M97.9 117.8h.9"/>
<path d="M98.3 117.2v1.1M101.8 105.7v8M101.8 114.1v10.3M110.7 119.2h6.5M183.4 119.2h10.5M188.3 117.2v4.1M23.6 120.8v24.3M101.4 122h.8M116.5 120.8v24.3M138.2 123.6v2.8M23.6 149.2v24.3M101 145.6h7.8"/>
<path d="M101 146.4v48.2M108 147.1v11.2M116.5 149.2v24.3M119.4 156.3h14.4l2.3 5.2M22.8 175h27M27.2 163.4h16.5M27.9 165v1.6M27.9 170.7v2.8M33.1 167.3h14M33.9 168.8v.3M33.9 173.2v.3M44.1 163.4h2.2"/>
<path d="M46 175.4v19.2M46.7 163.4h.3M47.4 163.4h2M47.5 167.3h.4M48.3 167.3h2M49.7 163.4h.4M50.5 163.4h2M50.6 167.3h.4M51.4 167.3h1.9M52.8 163.4h.4M53.6 163.4h2.2M53.7 167.3h.4"/>
<path d="M54.5 167.3h2.5M68.7 173.5v15.9M89.3 175h19.5M108 162.3v11.2M110.7 175h6.5M47.5 193.8h51.9M47.5 188.6h19.6"/>
</g>
<g fill="#000" stroke="#000" stroke-width=".21">
<path d="M44.4 40.8l1.6 .3-1.6 .2zM46.8 41.1l1.5-.3v.5zM110.9 50.3l.3 1.5h-.6zM36.1 65.8l.2 1.5h-.5zM35.8 79.7h.5l-.2 1.6zM110.6 79.7h.6l-.3 1.6zM46 106.4l1.5-.2v.5zM46.8 115l1.5-.3v.5zM57.3 114.7l1.6 .3-1.6 .2zM100.2 106.2l1.6 .2-1.6 .3zM23.6 119.3l.2 1.5h-.5zM116.5 119.2l.2 1.6h-.5z"/>
<path d="M108 145.6l.3 1.5h-.5zM23.3 173.5h.5l-.2 1.5zM27.7 173.5h.5l-.3 1.5zM27.9 163.4l.3 1.6h-.5zM33.6 173.5h.5l-.2 1.5zM33.9 167.3l.2 1.5h-.5zM107.8 173.5h.5l-.3 1.5zM116.2 173.5h.5l-.2 1.5zM135.8 161.6l.5-.2 .4 1.5zM46 193.8l1.5-.3v.6zM46 188.6l1.5-.2v.5zM67.1 188.4l1.6 .2-1.6 .3z"/>
<path d="M99.4 193.5l1.6 .3-1.6 .3z"/>
</g>
<!-- layer: 0 -->
<path d="M46.8 41.1l1.5-.3v.5zM64.5 46.1l1.6-.2v.5zM99.4 45.9l1.6 .2-1.6 .3zM99.4 40.8l1.6 .3-1.6 .2zM45.1 82v2l-.6-.1zM137.8 112.7l1.6-.2v.5zM169.5 112.5l1.6 .2-1.6 .3zM60.6 160.6l.5 .4-1.4 1.2z" fill="#000" stroke="#000" stroke-width=".21"/>
<!-- layer: FAUCET -->
<path d="M56.3 122.9l.4 .4-1.2 1zM59 129.2l.4 .3-1.2 1.1zM81.1 141.3l.4 .4-1.2 1z" fill="#000" stroke="#000" stroke-width=".21"/>
<g fill="none" stroke="#000" stroke-width=".25">
<path d="M51.3 82.2v.2M55.3 82.2v.2M55.4 84.3l-.3 .4-.3 .1h-3M55.6 82.8l-.2 1.5M55.6 82.8l-.1-.3h-4.4l-.1 .3 .2 1.5 .3 .4 .3 .1M79.4 114.2h-15.5l-7.4 8.9M51 124.3a.77 .77 0 0 1 .8-.8h3.1a.77 .77 0 0 1 .8 .8M51 125a.81 .81 0 0 0 .8 .8l3.1-.1a.77 .77 0 0 0 .8-.7M51 124.3v1.6a.77 .77 0 0 0 .8 .7M51.8 126.7h3.1M55.7 124.3v1.6a.77 .77 0 0 1-.8 .7M77.9 120.4h-11.4l-7.4 8.9"/>
<path d="M103.7 132.6h-15l-7.4 8.9M134.2 124.4v.1M134.2 124.5a.82 .82 0 0 0 .7 .8l1.5 .1 .3-.1M136.7 125.2a1.58 1.58 0 0 0 1.5 1.1M137.9 123.6l-.1-.2-.3-.1h-2.1a1.15 1.15 0 0 0-1.2 1.1M137.9 123.7l-1.2 1.6M138.2 123.6l-.3 .1"/>
</g>
<!-- layer: 3 -->
<g fill="none" stroke="#000" stroke-width=".21">
<path d="M51.8 157.6h7.8M52.5 157.6l.2 2.7h5.7M52.7 159.9l.4 .4M55.5 156.5v1.8M55.5 158.7v.4M55.5 159.5v1.8M58.6 159.9l-.1 .2M58.7 157.6l-.1 2.4M58.6 160.1v.2h-.2M147.7 174.6v.4M147.8 173.5l-.1 .7M147.9 172.3l-.1 .8"/>
<path d="M148 171.2l-.1 .7M148.2 169.6l-.2 1.2M148.3 168.4l-.1 .8M148.6 166.5l-.3 1.6M149 164.8l-.3 1.4M149.4 163.8l-.3 .7M150.1 162.8l-.4 .6M151 162.1l-.6 .5M152 161.5l-.7 .4M153.1 161.2l-.7 .2M153.5 161.1h1.9M155.8 161.2l.7 .2"/>
<path d="M156.9 161.5l.7 .4M157.9 162.1l.6 .5M158.8 162.8l.4 .6M159.5 163.8l.3 .7M159.9 164.8l.3 1.4M160.3 166.5l.3 1.6M160.6 168.4l.1 .8M160.7 169.6l.2 1.2M160.9 171.2l.1 .7M161 172.3l.1 .8M161.1 173.5l.1 .7M161.2 174.6v.4"/>
</g>
<g fill="none" stroke="#000" stroke-width=".25">
<path d="M41.8 62h-1v7.5h1M41.8 62l.2-.5v8.6M41.8 69.5l.2 .6M41.8 62v7.5M42 70.1h.1M42 62h.3M42 69.5h.3M42.3 62l.3-.5v8.6M42.3 69.5l.3 .6M42.3 62v7.5M42.6 61.5h.1M42.6 70.1h.1"/>
<path d="M42.6 62h.3M42.6 69.5h.3M42.9 69.5l.2 .6M42.9 62v7.5M43.1 61.5l-.2 .5M43.1 61.5h.1M43.1 70.1h.1M43.1 61.5v8.6M40.6 163.5h1M40.6 171h1M41.6 171l.3 .6M41.6 163.5v7.5"/>
<path d="M41.9 163l-.3 .5M41.9 163h.1M41.9 171.6h.1M41.9 163.5h.3M41.9 163v8.6M41.9 171h.3M42.2 171l.2 .6M42.2 163.5v7.5M42.4 163l-.2 .5M42.4 163h.1M42.4 171.6h.1M42.4 163.5h.3"/>
<path d="M42.4 163v8.6M42.4 171h.3M42.7 171l.2 .6M42.7 163.5v7.5M42.9 163l-.2 .5M42.9 163h.1M42.9 171.6h.1M43 163h.1M43 171.6h-.1M43 163v8.6"/>
</g>
<!-- layer: 3 -->
<g fill="none" stroke="#000" stroke-width=".25">
<path d="M137.4 30v.8M137.4 31.2v.7M137.4 32.3v.8M137.4 33.5v.7M137.4 34.6v.8M137.4 35.8v.8M137.4 37v.7M137.4 38.1v.8M137.4 39.3v.8M137.9 29.1h-.5v.5M138.3 29.1h.8M139.5 29.1h.8"/>
<path d="M140.7 29.1h.7M141.8 29.1h.8M143 29.1h.7M144.1 29.1h.8M145.3 29.1h.8M146.5 29.1h.7M147.6 29.1h.8M148.8 29.1h.7M150 29.1h.7M151.1 29.1h.8M152.3 29.1h.7M153.4 29.1h.8"/>
<path d="M154.6 29.1h.8M155.8 29.1h.7M156.9 29.1h.8M158.1 29.1h.8M159.2 29.1h.8M160.4 29.1h.8M161.6 29.1h.7M162.7 29.1h.8M163.9 29.1h.8M165 29.1h.8M166.2 29.1h.8M167.4 29.1h.8"/>
<path d="M168.5 29.1h.8M169.7 29.1h.8M170.9 29.1h.7M172 29.1h.8M173.2 29.1h.8M174.4 29.1h.7M175.5 29.1h.8M176.7 29.1h.7M177.8 29.1h.8M179 29.1h.8M180.2 29.1h.7M181.3 29.1h.8"/>
<path d="M182.5 29.1h.8M183.6 29.1h.8M184.8 29.1h.8M186 29.1h.7M187.1 29.1h.8M188.3 29.1h.8M189.4 29.1h.8M190.6 29.1h.8M191.8 29.1h.8M192.9 29.1h.8M194.1 29.1h.8M195.3 29.1h.8"/>
<path d="M196.4 29.1h.8M197.6 29.1h.8M198.8 29.1h.7M199.9 29.1h.8M201.1 29.1h.8M202.2 29.1h.8M203.4 29.1h.8M204.6 29.1h.7M205.7 29.1h.8M206.9 29.1h.8M208.1 29.1h.7M209.2 29.1h.8"/>
<path d="M210.4 29.1h.7M211.5 29.1h.8M212.7 29.1h.8M213.9 29.1h.7M215 29.1h.8M216.2 29.1h.8M217.3 29.1h.8M218.5 29.1h.8M219.7 29.1h.8M220.8 29.1h.8M222 29.1h.8M223.2 29.1h.7"/>
<path d="M224.3 29.1h.8M225.5 29.1h.8M226.6 29.1h.8M227.8 29.1h.8M229 29.1h.8M230.1 29.1h.8M231.3 29.1h.8M232.5 29.1h.7M233.6 29.1h.8M234.8 29.1h.7M236 29.1h.7M237.1 29.1h.5v.5"/>
<path d="M237.6 30v.8M237.6 31.2v.7M237.6 32.3v.8M237.6 33.5v.7M237.6 34.6v.8M237.6 35.8v.8M237.6 37v.7M237.6 38.1v.8M237.6 39.3v.8M137.4 40.4v.8M137.4 41.6v.8M137.4 42.8v.7"/>
<path d="M137.4 43.9v.8M137.4 45.1v.8M137.4 46.3v.7M137.4 47.4v.8M137.4 48.6v.8M137.4 49.7v.8M137.4 50.9v.8M137.4 52.1v.8M137.4 53.2v.8M137.4 54.4v.8M137.4 55.6v.7M137.4 56.7v.8"/>
<path d="M137.4 57.9v.8M137.4 59.1v.7M237.6 40.4v.8M237.6 41.6v.8M237.6 42.8v.7M237.6 43.9v.8M237.6 45.1v.8M237.6 46.3v.7M237.6 47.4v.8M237.6 48.6v.8M237.6 49.7v.8M237.6 50.9v.8"/>
<path d="M237.6 52.1v.8M237.6 53.2v.8M237.6 54.4v.8M237.6 55.6v.7M237.6 56.7v.8M237.6 57.9v.8M237.6 59.1v.7M137.4 63.7v.5h.5M137.4 60.2v.8M137.4 61.4v.7M137.4 62.5v.8M138.3 64.2h.8"/>
<path d="M139.5 64.2h.8M140.7 64.2h.7M141.8 64.2h.8M143 64.2h.7M144.1 64.2h.8M145.3 64.2h.8M146.5 64.2h.7M147.6 64.2h.8M148.8 64.2h.7M150 64.2h.7M151.1 64.2h.8M152.3 64.2h.7"/>
<path d="M153.4 64.2h.8M154.6 64.2h.8M155.8 64.2h.7M156.9 64.2h.8M158.1 64.2h.8M159.2 64.2h.8M160.4 64.2h.8M161.6 64.2h.7M162.7 64.2h.8M163.9 64.2h.8M165 64.2h.8M166.2 64.2h.8"/>
<path d="M167.4 64.2h.8M168.5 64.2h.8M169.7 64.2h.8M170.9 64.2h.7M172 64.2h.8M173.2 64.2h.8M174.4 64.2h.7M175.5 64.2h.8M176.7 64.2h.7M177.8 64.2h.8M179 64.2h.8M180.2 64.2h.7"/>
<path d="M181.3 64.2h.8M182.5 64.2h.8M183.6 64.2h.8M184.8 64.2h.8M186 64.2h.7M187.1 64.2h.8M188.3 64.2h.8M189.4 64.2h.8M190.6 64.2h.8M191.8 64.2h.8M192.9 64.2h.8M194.1 64.2h.8"/>
<path d="M195.3 64.2h.8M196.4 64.2h.8M197.6 64.2h.8M198.8 64.2h.7M199.9 64.2h.8M201.1 64.2h.8M202.2 64.2h.8M203.4 64.2h.8M204.6 64.2h.7M205.7 64.2h.8M206.9 64.2h.8M208.1 64.2h.7"/>
<path d="M209.2 64.2h.8M210.4 64.2h.7M211.5 64.2h.8M212.7 64.2h.8M213.9 64.2h.7M215 64.2h.8M216.2 64.2h.8M217.3 64.2h.8M218.5 64.2h.8M219.7 64.2h.8M220.8 64.2h.8M222 64.2h.8"/>
<path d="M223.2 64.2h.7M224.3 64.2h.8M225.5 64.2h.8M226.6 64.2h.8M227.8 64.2h.8M229 64.2h.8M230.1 64.2h.8M231.3 64.2h.8M232.5 64.2h.7M233.6 64.2h.8M234.8 64.2h.7M236 64.2h.7"/>
<path d="M237.6 63.7v.5h-.5M237.6 60.2v.8M237.6 61.4v.7M237.6 62.5v.8M40.6 172.8l4.2 6.7h23.1M67.1 172.2v.8M67.1 173.3v.8M67.1 174.5v.5M67.1 174.3h.8M67.9 171.3h-.8v.5M68.3 171.3h.8M68.3 174.3h.8"/>
<path d="M69.5 171.3h.8v.5M69.5 174.3h.8M70.3 172.2v.8M70.3 173.3v.8M70.3 174.5v.5"/>
<circle cx="68.7" cy="173.1" r=".46"/>
</g>
<!-- layer: THIN -->
<g fill="none" stroke="#000" stroke-width=".25">
<path d="M68.3 63.8a.78 .78 0 0 1 .8-.3 .78 .78 0 0 1 .5 .8v3a.77 .77 0 0 1-.7 .8 .77 .77 0 0 1-.8-.8v-3.2zM68.6 66.2l.3-.1v.2zM68.6 67.5h.3l-.4 .2a.38 .38 0 0 0 .4 .3 .38 .38 0 0 0 .3-.2l.2-.3a.61 .61 0 0 1-.9 .3l.2-.2zM68.6 66.9h.3l-.4 .2 .1 .2h.4l-.2 .2h-.2l.2-.2-.3-.1v-.2l.3 .1zM68.6 66.4h.3h-.1l.1 .2h-.3h.1zM68.6 66.8h.3l.1-.3a.24 .24 0 0 1 .3 .1 .24 .24 0 0 1 0 .3l-.2-.4-.2 .4-.3-.1v.1zM68.6 65.7h.3zM68.6 63.6h.3l.1 .2h-.4zM68.6 63.8h.4l-.2 .1zM68.6 64.6h.1M68.6 64.4l.3-.1 .1 .2-.2-.1v.2l-.1-.2-.1 .2zM68.6 64.8h.1"/>
<path d="M68.6 64.7h.4h-.3l-.1 .1zM68.6 64.9h.4zM68.6 65a.22 .22 0 0 1 .3 0 .22 .22 0 0 1 0 .3 .22 .22 0 0 1-.3 0h.3l-.3-.1h.3zM68.6 65.6l.3 .1h-.3zM68.6 64l.4 .1zM68.6 64.2l.4-.1zM68.6 66h.3zM68.6 65.8l.3 .2zM68.9 64.1h.1M69.1 66.5h.1M69.2 66.7h.1M69.3 66.9h.1"/>
</g>
<!-- layer: 3 -->
<path d="M39.8 171.4l1 1.2-.4 .3z" fill="#000" stroke="#000" stroke-width=".21"/>
<!-- layer: 2 -->
<g fill="none" stroke="#000" stroke-width=".25">
<path d="M141.6 33.7v1.9M142 34.5l.8 1.1M142.8 33.7l-1.2 1.2M144.6 34a.72 .72 0 0 0-1.3 .1l.2 .3 .9 .4 .2 .5a.85 .85 0 0 1-1.3 0M147.1 33.7v1.9h1M148.7 34.1l.5-.4v1.9M151.3 33.7h-.9v.8a.66 .66 0 0 1 .9 0 .66 .66 0 0 1-.1 1 .66 .66 0 0 1-1-.3M153.1 33.7h-.9l-.1 .8a.66 .66 0 0 1 1 0 .66 .66 0 0 1-.1 1 .66 .66 0 0 1-1-.3M154.1 34.1l.4-.4v1.9M146.4 44.8h-1.3l.9-1.3v1.9M146.5 41.4h-1.3l.9-1.2v1.9M147.1 43.6a.58 .58 0 0 1 .9 .3 1.2 1.2 0 0 1-.4 1.5h-.2a1.16 1.16 0 0 1-.3-1.8z"/>
<path d="M147.3 40.3a.61 .61 0 0 1 .9 .3 .94 .94 0 0 1-.7 1.5 1.19 1.19 0 0 1-.2-1.8zM148.7 44.5l.5-.3h.4l.1 1.2M148.7 44.2v1.2M148.9 41.2l.4-.4 .4 .1 .1 1.2M148.9 40.8v1.3M149.7 44.5l.4-.3h.5l.1 1.2M149.8 41.2l.5-.4 .4 .1 .1 1.2M151.4 44.5l.4-.3h.5l.1 1.2M151.4 44.2v1.2M151.5 41.2l.5-.4 .4 .1 .1 1.2M151.5 40.8v1.3M152.4 44.5l.4-.3h.4l.1 1.2"/>
<path d="M152.5 41.2l.4-.4 .5 .1 .1 1.2"/>
</g>
<text font-size="8.9" x="45.4" y="23.1">CC-730P</text>
<g font-size="3.3">
<text x="38.3" y="40.1">10</text>
<text x="70.8" y="40.1">700</text>
<text x="79.8" y="45.2">470</text>
<text x="107.9" y="66.9">400</text>
<text x="33" y="72.7">200</text>
<text x="70.8" y="105.5">720</text>
<text x="49.7" y="114">160</text>
<text x="151.5" y="111.8">430</text>
<text x="20.5" y="148.2">720</text>
<text x="113.4" y="148.2">720</text>
<text x="105" y="161.4">380</text>
<text x="24.8" y="169.8">150</text>
<text x="30.7" y="172.2">100</text>
<text x="54.3" y="187.6">295</text>
<text x="70.4" y="192.8">710</text>
</g>
<g font-size="2.8">
<text x="65.2" y="113.3">TFT-730LT</text>
<text x="67.7" y="119.6">CT-730</text>
<text x="90.1" y="131.7">TSC-416D</text>
<text x="119.3" y="155.6">DL P4010</text>
</g>
<g font-size="2.7">
<text x="141.1" y="52">※정확한 시공을 위해서 반드시 제품 사이즈를 실측하고 시공하여 주시기 바랍니다.</text>
<text x="141.4" y="58.5">예시) 길이 700mm는 675~725mm까지의 치수 허용차를 가집니다.</text>
<text x="33.3" y="88.5">R1/2</text>
<text x="33.3" y="93.2">(15A)</text>
</g>
<g font-size="2.5">
<text x="155.3" y="35.6">위생도기 기준에 따라</text>
<text x="141.3" y="38.8">실 제품 치수는 아래와 같은 도기 허용공차 내에서 변할 수 있습니다.</text>
<text x="141.4" y="45.4">②</text>
<text x="141.6" y="42.1">①</text>
<text x="153.7" y="45.4">이상 : ±5%</text>
<text x="153.8" y="42.1">미만 : ±2mm</text>
<text x="175.3" y="42.1">(KS)</text>
<text x="175.5" y="45.4">(KS)</text>
<text x="141.4" y="48.7">③ 최대 허용공차 : ±25mm</text>
<text x="175.3" y="48.7">(KS)</text>
</g>
<g font-size="2.4">
<text x="45.4" y="178.8">VN 100 SDR33</text>
<text x="45.2" y="181.9">(구 VG2 100 염비관)</text>
</g>
<text font-size="2.2" x="63.3" y="157">TFC-630PN</text>
</svg>
